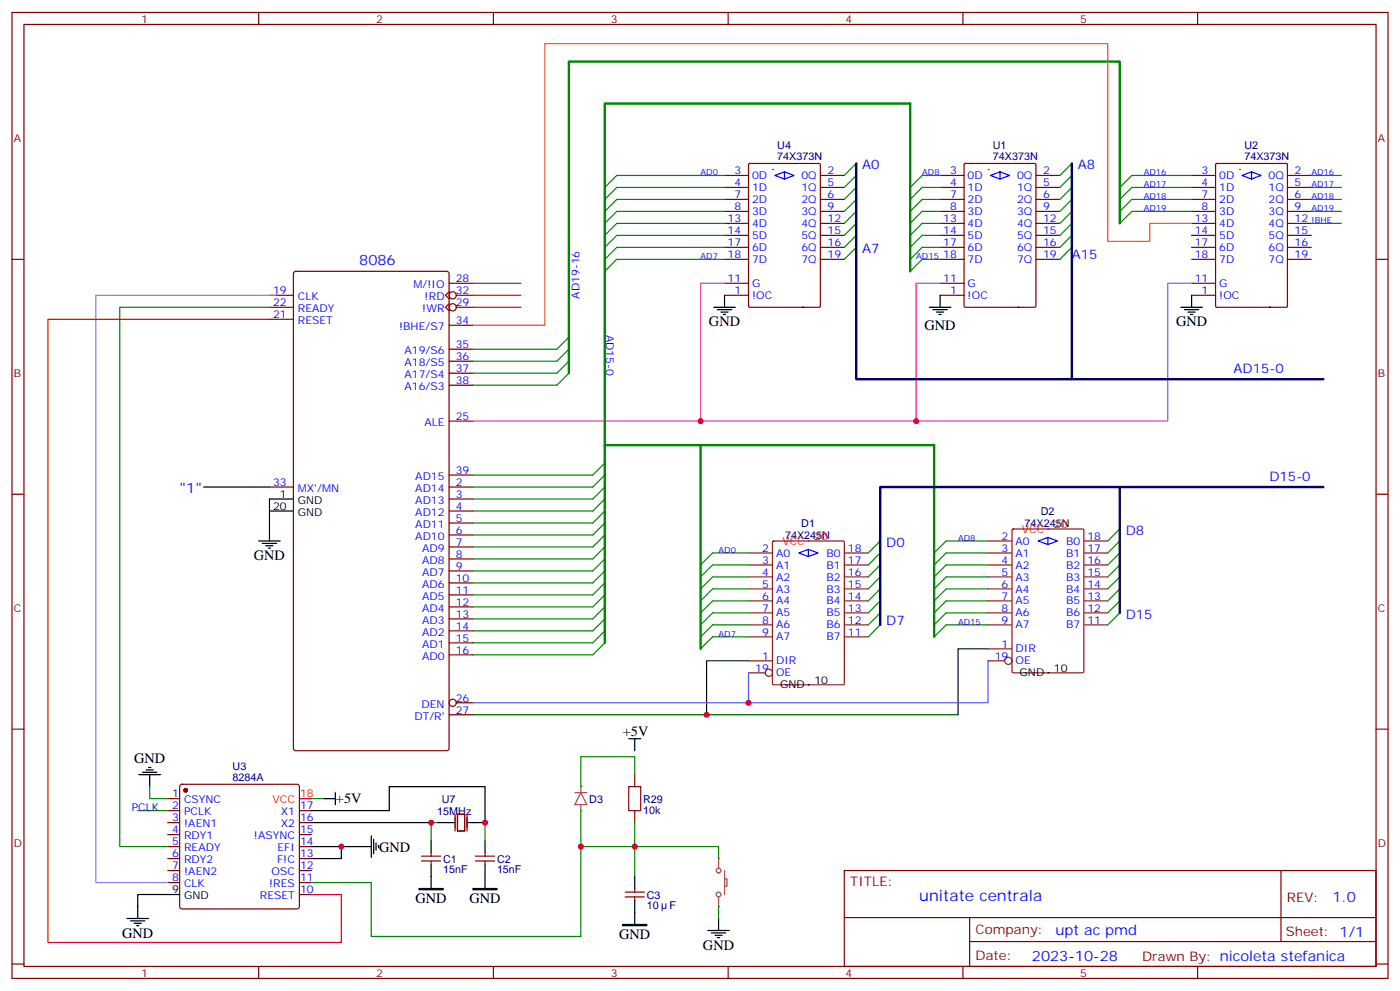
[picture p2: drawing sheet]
<svg xmlns="http://www.w3.org/2000/svg" width="412mm" height="292mm" viewBox="0 0 412 292" stroke-linecap="round" stroke-linejoin="round" font-family="sans-serif">
<g fill="none" stroke="#870000" stroke-width=".35">
<path d="M3.5 3.7h405.4v284.3h-405.4zM7.1 7.2h398.2v277.3h-398.2zM76.2 3.7v3.5M145.3 3.7v3.5M214.5 3.7v3.5M283.6 3.7v3.5M352.8 3.7v3.5M3.5 76.3h3.6M405.3 76.3h3.6M79.4 86.9h7M79.4 90.5h7M79.4 94h7"/>
<path d="M86.7 80.1l.4-.2h44.5l.6 .4 .1 140-.5 .6-44.7 .1-.6-.5-.1-139.9zM132.3 85.9l-1.1 1 1.1 1.1M132.3 89.4l-1.1 1.1 1.1 1M132.3 95.7h7M132.3 83.4h7M134.4 86.9h4.9M134.4 90.5h4.9M132.3 113.4h7M132.3 109.9h7M132.3 106.3h7M132.3 102.8h7M132.3 139.8h7"/>
<path d="M132.3 124h7M3.5 145.5h3.6M79.4 143.4h7M132.3 143.4h7M132.3 157.5h7M132.3 154h7M132.3 150.4h7M132.3 146.9h7M405.3 145.5h3.6M132.3 175.1h7M132.3 178.6h7M132.3 171.6h7"/>
<path d="M132.3 168.1h7M132.3 164.5h7M132.3 161h7M132.3 192.8h7M132.3 189.2h7M132.3 185.7h7M132.3 182.2h7M3.5 214.6h3.6M132.3 210.4h7M134.4 206.9h4.9M405.3 214.6h3.6M248.7 256.3h156.6v28.2h-156.6z"/>
<path d="M377.3 256.3v20.9M248.7 270.1h156.5M285.6 277.2h119.6M285.6 270.1v14.1M3.5 283.8h3.6M76.2 284.5v3.5M145.3 284.5v3.5M214.5 284.5v3.5M283.6 284.5v3.5M352.8 284.5v3.5M405.3 283.8h3.6"/>
<circle cx="133.3" cy="90.5" r="1.06"/>
<circle cx="133.3" cy="86.9" r="1.06"/>
<circle cx="133.3" cy="206.9" r="1.06"/>
</g>
<path d="M79.4 150.4h7M79.4 146.9h7" fill="none" stroke="#000" stroke-width=".35"/>
<path d="M227.6 159.4l.3-.2h20.5l.3 .2v41.8l-.2 .3-20.6 .1-.3-.2z" fill="none" stroke="#8c2424" stroke-width=".35"/>
<circle cx="238.1" cy="201.6" r=".18" fill="#000"/>
<circle cx="238.1" cy="159.2" r=".18" fill="#f00"/>
<g fill="none" stroke="#8c2424" stroke-width=".35">
<path d="M220.5 162.8h7M220.5 166.3h7M220.5 169.8h7M220.5 173.4h7M220.5 176.9h7M248.7 162.8h7.1M248.7 166.3h7.1M248.7 169.8h7.1M248.7 173.4h7.1M248.7 176.9h7.1M220.5 194.5h7M220.5 180.4h7"/>
<path d="M220.5 183.9h7M220.5 187.5h7M220.5 198h4.9M248.7 180.4h7.1M248.7 183.9h7.1M248.7 187.5h7.1"/>
<circle cx="226.5" cy="198" r="1.06"/>
</g>
<path d="M238.1 161.7l2.8 1.1-2.8 1-2.8-1 2.8-1.1v2.1" fill="none" stroke="#00f" stroke-width=".35"/>
<g fill="none" stroke="#870000" stroke-width=".35">
<path d="M213.4 58.7h7.1M213.4 55.2h7.1M213.4 51.6h7.1M220.5 48.3l.3-.2h20.5l.3 .2 .1 41.8-.2 .3-20.7 .1-.3-.2zM241.7 55.2h7M241.7 51.6h7M213.4 62.2h7.1M213.4 69.3h7.1M213.4 65.8h7.1M213.4 76.3h7.1M241.7 62.2h7M241.7 69.3h7"/>
<path d="M241.7 65.8h7M241.7 76.3h7"/>
</g>
<circle cx="236.4" cy="90.5" r=".18" fill="#000"/>
<circle cx="227.5" cy="49.9" r=".18" fill="#f00"/>
<g fill="none" stroke="#870000" stroke-width=".35">
<path d="M241.7 58.7h7M276.9 58.7h7.1M276.9 55.2h7.1M276.9 51.6h7.1M284 48.3l.3-.2h20.5l.3 .2 .1 41.8-.2 .3-20.7 .1-.3-.2zM305.2 55.2h7M305.2 51.6h7M213.4 72.8h7.1M241.7 72.8h7M276.9 62.2h7.1M276.9 69.3h7.1M276.9 65.8h7.1"/>
<path d="M276.9 76.3h7.1M305.2 62.2h7M305.2 69.3h7M305.2 65.8h7M305.2 76.3h7M213.4 86.9h7.1M213.4 83.4h7.1"/>
</g>
<path d="M231.1 50.6l2.8 1-2.8 1.1-2.9-1.1 2.9-1v2.1" fill="none" stroke="#00f" stroke-width=".35"/>
<circle cx="299.9" cy="90.5" r=".18" fill="#000"/>
<circle cx="291" cy="49.9" r=".18" fill="#f00"/>
<g fill="none" stroke="#870000" stroke-width=".35">
<path d="M305.2 58.7h7M351 58.7h7.1M351 55.2h7.1M351 51.6h7.1M358.1 48.3l.3-.2h20.5l.3 .2v41.8l-.2 .3-20.6 .1-.3-.2zM379.2 55.2h7.1M379.2 51.6h7.1M276.9 72.8h7.1M305.2 72.8h7M351 62.2h7.1M351 69.3h7.1M351 65.8h7.1"/>
<path d="M351 76.3h7.1M379.2 62.2h7.1M379.2 69.3h7.1M379.2 65.8h7.1M379.2 76.3h7.1M276.9 86.9h7.1M276.9 83.4h7.1"/>
</g>
<path d="M294.6 50.6l2.8 1-2.8 1.1-2.9-1.1 2.9-1v2.1" fill="none" stroke="#00f" stroke-width=".35"/>
<circle cx="373.9" cy="90.5" r=".18" fill="#000"/>
<circle cx="365.1" cy="49.9" r=".18" fill="#f00"/>
<path d="M379.2 58.7h7.1M351 72.8h7.1M379.2 72.8h7.1M351 86.9h7.1M351 83.4h7.1" fill="none" stroke="#870000" stroke-width=".35"/>
<path d="M368.7 50.6l2.8 1-2.8 1.1-2.9-1.1 2.9-1v2.1" fill="none" stroke="#00f" stroke-width=".35"/>
<path d="M298.2 155.9l.2-.2h20.5l.3 .2 .1 41.8-.2 .3h-20.7l-.3-.1z" fill="none" stroke="#8c2424" stroke-width=".35"/>
<circle cx="308.7" cy="198" r=".18" fill="#000"/>
<circle cx="308.7" cy="155.7" r=".18" fill="#f00"/>
<g fill="none" stroke="#8c2424" stroke-width=".35">
<path d="M291 159.2h7.1M319.3 159.2h7M291 162.8h7.1M291 166.3h7.1M291 169.8h7.1M291 173.4h7.1M291 176.9h7.1M319.3 162.8h7M319.3 166.3h7M319.3 169.8h7M319.3 173.4h7M319.3 176.9h7"/>
<path d="M291 191h7.1M291 180.4h7.1M291 183.9h7.1M291 194.5h5M319.3 180.4h7M319.3 183.9h7"/>
<circle cx="297" cy="194.5" r="1.06"/>
</g>
<path d="M308.7 158.2l2.8 1-2.8 1.1-2.8-1.1 2.8-1v2.1" fill="none" stroke="#00f" stroke-width=".35"/>
<path d="M213.4 83.4h-7v40.6h-67.1M276.9 83.4h-7v40.6h-63.5M351 83.4h-7v40.6h-74.1" fill="none" stroke="#f0f" stroke-width=".35"/>
<path d="M220.5 194.5h-12.4v15.9h-68.8M291 191h-8.8v19.4h-74.1" fill="none" stroke="#030" stroke-width=".35"/>
<path d="M220.5 198v8.9h-81.2M291 194.5v12.4h-70.5" fill="none" stroke="#90f" stroke-width=".35"/>
<g fill="none" stroke="#008700" stroke-width=".35">
<path d="M213.4 58.7h-31.7l-3.5 3.5M213.4 55.2h-31.7l-3.5 3.5M213.4 51.6h-31.7l-3.5 3.6M276.9 51.6h-5.3l-3.5 3.6M276.9 55.2h-5.3l-3.5 3.5M276.9 58.7h-5.3l-3.5 3.5M351 51.6h-17.6l-3.6 3.6M351 55.2h-17.6l-3.6 3.5M351 58.7h-17.6l-3.6 3.5M386.3 51.6h8.8M386.3 55.2h8.8M386.3 58.7h8.8"/>
<path d="M213.4 72.8h-31.7l-3.5 3.5M213.4 69.3h-31.7l-3.5 3.5M213.4 65.8h-31.7l-3.5 3.5M213.4 62.2h-31.7l-3.5 3.6M213.4 76.3h-31.7l-3.5 3.6M276.9 62.2h-5.3l-3.5 3.6M276.9 65.8h-5.3l-3.5 3.5M276.9 69.3h-5.3l-3.5 3.5M276.9 72.8h-5.3l-3.5 3.5M276.9 76.3h-5.3l-3.5 3.6M351 62.2h-17.6l-3.6 3.6M386.3 62.2h8.8"/>
<path d="M386.3 65.8h8.8M178.2 139.8l-3.6 3.6h-35.3M178.2 136.3l-3.6 3.5h-35.3M178.2 157.5l-3.6 3.5h-35.3M178.2 154l-3.6 3.5h-35.3M178.2 150.4l-3.6 3.6h-35.3M178.2 146.9l-3.6 3.5h-35.3M178.2 143.4l-3.6 3.5h-35.3M259.3 159.2l-3.5 3.6M291 159.2h-12.3l-3.5 3.6M329.8 159.2l-3.5 3.6M329.8 155.7l-3.5 3.5"/>
<path d="M178.2 178.6l-3.6 3.6h-35.3M178.2 175.1l-3.6 3.5h-35.3M178.2 171.6l-3.6 3.5h-35.3M178.2 168.1l-3.6 3.5h-35.3M178.2 164.5l-3.6 3.6h-35.3M178.2 161l-3.6 3.5h-35.3M220.5 176.9h-10.6l-3.5 3.5M220.5 173.4h-10.6l-3.5 3.5M220.5 162.8h-10.6l-3.5 3.5M220.5 169.8h-10.6l-3.5 3.6M220.5 166.3h-10.6l-3.5 3.5M259.3 162.8l-3.5 3.5"/>
<path d="M259.3 166.3l-3.5 3.5M259.3 169.8l-3.5 3.6M259.3 173.4l-3.5 3.5M259.3 176.9l-3.5 3.5M291 162.8h-12.3l-3.5 3.5M291 166.3h-12.3l-3.5 3.5M291 169.8h-12.3l-3.5 3.6M291 173.4h-12.3l-3.5 3.5M291 176.9h-12.3l-3.5 3.5M329.8 176.9l-3.5 3.5M329.8 173.4l-3.5 3.5M329.8 169.8l-3.5 3.6"/>
<path d="M329.8 166.3l-3.5 3.5M329.8 162.8l-3.5 3.5M178.2 189.2l-3.6 3.6h-35.3M178.2 185.7l-3.6 3.5h-35.3M178.2 182.2l-3.6 3.5h-35.3M220.5 183.9h-10.6l-3.5 3.6M220.5 180.4h-10.6l-3.5 3.5M220.5 187.5h-10.6l-3.5 3.5M259.3 180.4l-3.5 3.5M259.3 183.9l-3.5 3.6M291 180.4h-12.3l-3.5 3.5M291 183.9h-12.3l-3.5 3.6"/>
<path d="M329.8 180.4l-3.5 3.5M128.8 242.1h-1.8v5.3M142.9 242.1v5.3M187 258v-8.8h-15.9v26.5h-61.7v-15.9h-17.7"/>
</g>
<path d="M268.1 79.9v-49.4h-89.9v100.5M329.8 65.8v-47.7h-162.2v91.8M178.2 131v58.2M178.2 131h97v56.5M206.4 131v60" fill="none" stroke="#008700" stroke-width=".71"/>
<path d="M351 65.8h-12.3v5.2h-12.4v-58.2h-165.8v82.9h-21.2" fill="none" stroke="#f60" stroke-width=".35"/>
<path d="M389.8 143.4h-130.5v40.5" fill="none" stroke="#006" stroke-width=".71"/>
<path d="M329.8 143.4v37" fill="none" stroke="#003" stroke-width=".71"/>
<path d="M139.3 83.4h14.2M139.3 86.9h14.2M139.3 90.5h14.2" fill="none" stroke="#c03" stroke-width=".35"/>
<circle cx="54.7" cy="232.6" r=".53" fill="#870000" stroke="#870000" stroke-width=".35"/>
<g fill="none" stroke="#870000" stroke-width=".35">
<path d="M49.4 235.1h3.5M49.4 238.6h3.5M53.2 231.1l.4-.2h33.9l.5 .2 .2 .5v35.2l-.2 .5-.5 .2h-33.9l-.5-.2-.2-.5v-35.2zM88.2 238.6h3.5M134.1 239.7v4.9M134.8 239.7h2.1v4.9h-2.1zM137.6 239.7v4.9M49.4 242.1h3.5M49.4 245.7h3.5M49.4 249.2h3.5M49.4 252.7h3.5M49.4 256.3h3.5"/>
<path d="M49.4 259.8h3.5M88.2 242.1h3.5M88.2 245.7h3.5M88.2 249.2h3.5M88.2 252.7h3.5M88.2 256.3h3.5M88.2 259.8h3.5M124.2 253.4h5.6M124.2 252h5.6M127 251v1M127 253.4v1.1M140.1 253.4h5.6"/>
<path d="M140.1 252h5.6M142.9 251v1M142.9 253.4v1.1M88.2 263.3h3.5"/>
</g>
<path d="M185.2 217.5h3.5M187 217.5v3.5M91.7 238.6h23v-7h28.2v10.5h-5M91.7 242.1h35.3M127 247.4v3.6M127 254.5v7M128.8 242.1h4.9M142.9 247.4v3.6M142.9 254.5v7M49.4 263.3h3.5" fill="none" stroke="#000" stroke-width=".35"/>
<path d="M88.2 235.1h3.5" fill="none" stroke="#f00" stroke-width=".35"/>
<path d="M123.5 261.5h7v.4h-7zM139.3 261.5h7.1v.4h-7.1z" fill="#000" stroke="#000" stroke-width=".35"/>
<path d="M169.3 233.3h3.6M171.1 233.3l1.8 3.6h-3.6zM171.1 231.6v1.7M171.1 236.9v1.7" fill="none" stroke="#a64a4a" stroke-width=".35"/>
<g fill="#a64a4a">
<circle cx="171.1" cy="238.6" r=".18"/>
<circle cx="171.1" cy="231.6" r=".18"/>
</g>
<g fill="none" stroke="#008700" stroke-width=".35">
<path d="M252.2 48.1l-3.5 3.5M252.2 51.6l-3.5 3.6M252.2 55.2l-3.5 3.5M252.2 58.7l-3.5 3.5M315.7 48.1l-3.5 3.5M315.7 51.6l-3.5 3.6M315.7 55.2l-3.5 3.5M315.7 58.7l-3.5 3.5M252.2 62.2l-3.5 3.6M252.2 65.8l-3.5 3.5M252.2 69.3l-3.5 3.5M252.2 72.8l-3.5 3.5"/>
<path d="M315.7 62.2l-3.5 3.6M315.7 65.8l-3.5 3.5M315.7 69.3l-3.5 3.5M315.7 72.8l-3.5 3.5M79.4 90.5h-44.1v158.7h14.1M167.6 99.3l-3.6 3.5h-24.7M167.6 109.9l-3.6 3.5h-24.7M167.6 102.8l-3.6 3.5h-24.7M167.6 106.3l-3.6 3.6h-24.7M44.1 231.6v3.5h5.3M171.1 238.6v10.6M187 228v-5.3h-15.9v8.9"/>
<path d="M187 249.2h24.7v3.5"/>
</g>
<path d="M184.1 264h5.7M184.1 262.6h5.7M187 261.5v1.1M187 264v1.1" fill="none" stroke="#870000" stroke-width=".35"/>
<g fill="none" stroke="#000" stroke-width=".35">
<path d="M210.3 90.5h6.3M211.3 91.2h4.2M212.4 91.9h2.1M213.1 92.6h.7M213.4 86.9v3.6M273.8 90.5h6.3M274.8 91.2h4.2M275.9 91.9h2.1M276.6 92.6h.7M276.9 86.9v3.6M347.8 90.5h6.4M348.9 91.2h4.2"/>
<path d="M350 91.9h2.1M350.7 92.6h.7M351 86.9v3.6M60 143.4h19.4M76.2 159.2h6.3M77.3 159.9h4.2M79.4 146.9v12.3M78.3 160.7h2.1M79 161.4h.7M40.9 228h6.4M42 227.3h4.2M43 226.6h2.2"/>
<path d="M43.7 225.9h.7M44.1 228v3.6M95.2 235.1h3.6M98.8 233.3v3.6M91.7 249.2h17.7M100.5 249.2v3.5h-8.8M109.4 246v6.4M110.1 247.1v4.2M110.8 248.1v2.2M111.5 248.8v.8M187 258v3.5M37.4 270.4h6.3"/>
<path d="M38.5 271.1h4.2M39.5 271.8h2.1M40.2 272.5h.7M49.4 263.3h-8.8v7.1M187 265.1v7M208.5 273.9h6.3M209.5 274.6h4.3M210.6 275.3h2.1M211.3 276h.7M211.7 270.4v3.5"/>
</g>
<path d="M183.4 272.1h7.1v.4h-7.1z" fill="#000" stroke="#000" stroke-width=".35"/>
<path d="M81.1 86.9h-52.9v172.9h21.2" fill="none" stroke="#96f" stroke-width=".35"/>
<path d="M79.4 94h-65.3v183.4h86.4v-14.1h-8.8" fill="none" stroke="#f00" stroke-width=".35"/>
<path d="M252.2 48.1v63.5h137.6M315.7 48.1v63.5" fill="none" stroke="#006" stroke-width=".71"/>
<g fill="none" stroke="#a64a4a" stroke-width=".35">
<path d="M211.7 252.7v2.9M213.4 256.3v7M213.4 258.7h.7v2.1h-.7M211.7 264v2.8"/>
<circle cx="211.7" cy="256.3" r=".71"/>
<circle cx="211.7" cy="263.3" r=".71"/>
</g>
<g fill="#a64a4a">
<circle cx="211.7" cy="266.8" r=".18"/>
<circle cx="211.7" cy="252.7" r=".18"/>
</g>
<path d="M40.6 238.6h8.8M91.7 235.1h3.5M187 242.1v7.1M211.7 266.8v3.6" fill="none" stroke="#008700" stroke-width=".35"/>
<path d="M185.2 231.6h3.5v7h-3.5z" fill="none" stroke="#a10000" stroke-width=".35"/>
<path d="M187 228v3.6M187 238.6v3.5" fill="none" stroke="#870000" stroke-width=".35"/>
<g fill="#c00">
<circle cx="208.1" cy="210.4" r=".88"/>
<circle cx="220.5" cy="206.9" r=".88"/>
<circle cx="127" cy="242.1" r=".88"/>
<circle cx="171.1" cy="249.2" r=".88"/>
<circle cx="187" cy="249.2" r=".88"/>
<circle cx="100.5" cy="249.2" r=".88"/>
<circle cx="142.9" cy="242.1" r=".88"/>
<circle cx="206.4" cy="124" r=".88"/>
<circle cx="269.9" cy="124" r=".88"/>
</g>
<text font-size="4.6" fill="#00f" x="270.8" y="265.3">unitate centrala</text>
<g font-size="4.2" fill="#00f">
<text x="105.8" y="78.1">8086</text>
<text x="52.9" y="145.1">&quot;1&quot;</text>
<text x="392.5" y="265.5">1.0</text>
<text x="310.9" y="275.1">upt ac pmd</text>
<text x="304" y="282.9">2023-10-28</text>
</g>
<g font-size="4.2">
<text x="208.8" y="96.1">GND</text>
<text x="272.3" y="97.2">GND</text>
<text x="346.4" y="96.1">GND</text>
<text x="74.8" y="164.9">GND</text>
<text x="183.4" y="216.7">+5V</text>
<text x="39.5" y="224.7">GND</text>
<text x="99" y="236.5">+5V</text>
<text x="111.7" y="250.7">GND</text>
<text x="122.4" y="265.8">GND</text>
<text x="138.3" y="265.8">GND</text>
<text x="36" y="276">GND</text>
<text x="182.4" y="276.4">GND</text>
<text x="207.1" y="279.5">GND</text>
</g>
<g font-size="3.9" fill="#00f">
<text x="254" y="49.9">A0</text>
<text x="317.5" y="49.9">A8</text>
<text x="254" y="74.6">A7</text>
<text x="315.7" y="76.3">A15</text>
<text x="363.4" y="109.9">AD15-0</text>
<text x="373.9" y="141.6">D15-0</text>
<text x="261.1" y="161">D0</text>
<text x="331.6" y="157.5">D8</text>
<text x="261.1" y="183.9">D7</text>
<text x="331.6" y="182.2">D15</text>
</g>
<g font-size="3.9" fill="#800">
<text x="250.5" y="260.8">TITLE:</text>
<text x="379.1" y="265.5">REV:</text>
<text x="287.4" y="275">Company:</text>
<text x="378.7" y="275.7">Sheet: 1/1</text>
<text x="287.4" y="282.7">Date:</text>
<text x="336.4" y="282.8">Drawn By: nicoleta stefanica</text>
</g>
<g font-size="3.2" fill="#800">
<text x="41.6" y="6.7">1</text>
<text x="110.8" y="6.7">2</text>
<text x="179.9" y="6.7">3</text>
<text x="249.1" y="6.7">4</text>
<text x="318.2" y="6.7">5</text>
<text x="4.1" y="41.8">A</text>
<text x="405.9" y="41.8">A</text>
<text x="4.1" y="110.9">B</text>
<text x="405.9" y="110.9">B</text>
<text x="4.1" y="180.1">C</text>
<text x="405.9" y="180.1">C</text>
<text x="4.1" y="249.2">D</text>
<text x="405.9" y="249.2">D</text>
<text x="41.6" y="287.5">1</text>
<text x="110.8" y="287.5">2</text>
<text x="179.9" y="287.5">3</text>
<text x="249.1" y="287.5">4</text>
<text x="318.2" y="287.5">5</text>
</g>
<g font-size="3.2" fill="#000080">
<text x="229" y="47">74X373N</text>
<text x="229" y="43.9">U4</text>
<text x="292.5" y="47">74X373N</text>
<text x="292.5" y="43.9">U1</text>
<text x="366.6" y="47">74X373N</text>
<text x="366.6" y="43.9">U2</text>
<text x="236" y="155.1">D1</text>
<text x="301.8" y="155.2">74X245N</text>
<text x="306.6" y="151.5">D2</text>
<text x="231.3" y="158.7">74X245N</text>
<text x="68.5" y="226.8">U3</text>
<text x="68.5" y="229.8">8284A</text>
<text x="128.8" y="239.9">15MHz</text>
<text x="130.1" y="236.4">U7</text>
<text x="173.6" y="236.3">D3</text>
<text x="189.4" y="239.5">10k</text>
<text x="189.4" y="236.3">R29</text>
<text x="130.5" y="257">15nF</text>
<text x="130.5" y="254">C1</text>
<text x="146.4" y="257">15nF</text>
<text x="146.4" y="254">C2</text>
<text x="190.5" y="267.6">10</text>
<text x="190.5" y="264.6">C3</text>
<text x="197.2" y="267.6">F</text>
</g>
<g font-size="3.2" fill="#00f">
<text x="216.4" y="51.3">3</text>
<text x="221.5" y="52.7">0D</text>
<text x="236.1" y="52.7">0Q</text>
<text x="243.8" y="51.3">2</text>
<text x="279.9" y="51.3">3</text>
<text x="285" y="52.7">0D</text>
<text x="299.6" y="52.7">0Q</text>
<text x="307.3" y="51.3">2</text>
<text x="353.9" y="51.3">3</text>
<text x="359.1" y="52.7">0D</text>
<text x="373.7" y="52.7">0Q</text>
<text x="381.4" y="51.3">2</text>
<text x="216.4" y="58.3">7</text>
<text x="216.4" y="54.8">4</text>
<text x="221.5" y="59.8">2D</text>
<text x="221.5" y="56.2">1D</text>
<text x="236.1" y="56.2">1Q</text>
<text x="236.1" y="59.8">2Q</text>
<text x="243.8" y="54.8">5</text>
<text x="243.8" y="58.3">6</text>
<text x="279.9" y="58.3">7</text>
<text x="279.9" y="54.8">4</text>
<text x="285" y="59.8">2D</text>
<text x="285" y="56.2">1D</text>
<text x="299.6" y="56.2">1Q</text>
<text x="299.6" y="59.8">2Q</text>
<text x="307.3" y="54.8">5</text>
<text x="307.3" y="58.3">6</text>
<text x="353.9" y="58.3">7</text>
<text x="353.9" y="54.8">4</text>
<text x="359.1" y="59.8">2D</text>
<text x="359.1" y="56.2">1D</text>
<text x="373.7" y="56.2">1Q</text>
<text x="373.7" y="59.8">2Q</text>
<text x="381.4" y="54.8">5</text>
<text x="381.4" y="58.3">6</text>
<text x="214.3" y="65.4">13</text>
<text x="216.4" y="61.9">8</text>
<text x="221.5" y="63.3">3D</text>
<text x="236.1" y="63.3">3Q</text>
<text x="243.8" y="61.9">9</text>
<text x="243.8" y="65.4">12</text>
<text x="277.8" y="65.4">13</text>
<text x="279.9" y="61.9">8</text>
<text x="285" y="63.3">3D</text>
<text x="299.6" y="63.3">3Q</text>
<text x="307.3" y="61.9">9</text>
<text x="307.3" y="65.4">12</text>
<text x="351.9" y="65.4">13</text>
<text x="353.9" y="61.9">8</text>
<text x="359.1" y="63.3">3D</text>
<text x="373.7" y="63.3">3Q</text>
<text x="381.4" y="61.9">9</text>
<text x="381.4" y="65.4">12</text>
<text x="214.3" y="68.9">14</text>
<text x="221.5" y="70.3">5D</text>
<text x="221.5" y="66.8">4D</text>
<text x="236.1" y="70.3">5Q</text>
<text x="236.1" y="66.8">4Q</text>
<text x="243.8" y="68.9">15</text>
<text x="277.8" y="68.9">14</text>
<text x="285" y="70.3">5D</text>
<text x="285" y="66.8">4D</text>
<text x="299.6" y="70.3">5Q</text>
<text x="299.6" y="66.8">4Q</text>
<text x="307.3" y="68.9">15</text>
<text x="351.9" y="68.9">14</text>
<text x="359.1" y="70.3">5D</text>
<text x="359.1" y="66.8">4D</text>
<text x="373.7" y="70.3">5Q</text>
<text x="373.7" y="66.8">4Q</text>
<text x="381.4" y="68.9">15</text>
<text x="214.3" y="76">18</text>
<text x="214.3" y="72.5">17</text>
<text x="221.5" y="77.4">7D</text>
<text x="221.5" y="73.9">6D</text>
<text x="236.1" y="77.4">7Q</text>
<text x="236.1" y="73.9">6Q</text>
<text x="243.8" y="76">19</text>
<text x="243.8" y="72.5">16</text>
<text x="277.8" y="76">18</text>
<text x="277.8" y="72.5">17</text>
<text x="285" y="77.4">7D</text>
<text x="285" y="73.9">6D</text>
<text x="299.6" y="77.4">7Q</text>
<text x="299.6" y="73.9">6Q</text>
<text x="307.3" y="76">19</text>
<text x="307.3" y="72.5">16</text>
<text x="351.9" y="76">18</text>
<text x="351.9" y="72.5">17</text>
<text x="359.1" y="77.4">7D</text>
<text x="359.1" y="73.9">6D</text>
<text x="373.7" y="77.4">7Q</text>
<text x="373.7" y="73.9">6Q</text>
<text x="381.4" y="76">19</text>
<text x="381.4" y="72.5">16</text>
<text x="134.2" y="83">28</text>
<text x="214.3" y="83">11</text>
<text x="277.8" y="83">11</text>
<text x="351.9" y="83">11</text>
<text x="80.5" y="86.6">19</text>
<text x="87.7" y="88.3">CLK</text>
<text x="121.8" y="84.8">M/!IO</text>
<text x="125.1" y="88.3">!RD</text>
<text x="134.2" y="86.6">32</text>
<text x="170.7" y="87.9" transform="rotate(-90 170.7 87.9)">AD19-16</text>
<text x="216.4" y="86.6">1</text>
<text x="221.5" y="88">!OC</text>
<text x="221.5" y="84.5">G</text>
<text x="279.9" y="86.6">1</text>
<text x="285" y="88">!OC</text>
<text x="285" y="84.5">G</text>
<text x="353.9" y="86.6">1</text>
<text x="359.1" y="88">!OC</text>
<text x="359.1" y="84.5">G</text>
<text x="80.5" y="90.1">22</text>
<text x="80.5" y="93.6">21</text>
<text x="87.7" y="91.9">READY</text>
<text x="87.7" y="95.4">RESET</text>
<text x="124.4" y="91.9">!WR</text>
<text x="134.2" y="95.4">34</text>
<text x="134.2" y="90.1">29</text>
<text x="117.5" y="97.2">!BHE/S7</text>
<text x="178.5" y="98.6" transform="rotate(90 178.5 98.6)">AD15-0</text>
<text x="119.2" y="107.7">A18/S5</text>
<text x="119.2" y="104.2">A19/S6</text>
<text x="134.2" y="106">36</text>
<text x="134.2" y="102.4">35</text>
<text x="119.2" y="111.3">A17/S4</text>
<text x="134.2" y="113">38</text>
<text x="134.2" y="109.5">37</text>
<text x="119.2" y="114.8">A16/S3</text>
<text x="125" y="125.4">ALE</text>
<text x="134.2" y="123.6">25</text>
<text x="80.5" y="143">33</text>
<text x="122.3" y="141.3">AD15</text>
<text x="134.2" y="139.5">39</text>
<text x="134.2" y="143">2</text>
<text x="87.7" y="144.8">MX'/MN</text>
<text x="122.3" y="148.3">AD13</text>
<text x="122.3" y="144.8">AD14</text>
<text x="134.2" y="146.5">3</text>
<text x="122.3" y="155.4">AD11</text>
<text x="122.3" y="151.8">AD12</text>
<text x="134.2" y="153.6">5</text>
<text x="134.2" y="150.1">4</text>
<text x="122.3" y="158.9">AD10</text>
<text x="134.2" y="160.7">7</text>
<text x="134.2" y="157.1">6</text>
<text x="295" y="158.9">2</text>
<text x="299.2" y="160.3">A0</text>
<text x="314" y="160.3">B0</text>
<text x="320.3" y="158.9">18</text>
<text x="124.4" y="165.9">AD8</text>
<text x="124.4" y="162.4">AD9</text>
<text x="134.2" y="167.7">9</text>
<text x="134.2" y="164.2">8</text>
<text x="224.5" y="162.4">2</text>
<text x="224.5" y="165.9">3</text>
<text x="228.6" y="163.8">A0</text>
<text x="228.6" y="167.4">A1</text>
<text x="243.5" y="167.4">B1</text>
<text x="243.5" y="163.8">B0</text>
<text x="249.8" y="165.9">17</text>
<text x="249.8" y="162.4">18</text>
<text x="295" y="162.4">3</text>
<text x="295" y="165.9">4</text>
<text x="299.2" y="163.8">A1</text>
<text x="299.2" y="167.4">A2</text>
<text x="314" y="167.4">B2</text>
<text x="314" y="163.8">B1</text>
<text x="320.3" y="165.9">16</text>
<text x="320.3" y="162.4">17</text>
<text x="124.4" y="173">AD6</text>
<text x="124.4" y="169.5">AD7</text>
<text x="134.2" y="171.2">10</text>
<text x="224.5" y="169.5">4</text>
<text x="224.5" y="173">5</text>
<text x="228.6" y="170.9">A2</text>
<text x="243.5" y="170.9">B2</text>
<text x="249.8" y="173">15</text>
<text x="249.8" y="169.5">16</text>
<text x="295" y="169.5">5</text>
<text x="295" y="173">6</text>
<text x="299.2" y="170.9">A3</text>
<text x="314" y="170.9">B3</text>
<text x="320.3" y="173">14</text>
<text x="320.3" y="169.5">15</text>
<text x="124.4" y="176.5">AD5</text>
<text x="134.2" y="174.8">11</text>
<text x="134.2" y="178.3">12</text>
<text x="224.5" y="176.5">6</text>
<text x="228.6" y="174.4">A3</text>
<text x="228.6" y="177.9">A4</text>
<text x="243.5" y="177.9">B4</text>
<text x="243.5" y="174.4">B3</text>
<text x="249.8" y="176.5">14</text>
<text x="295" y="176.5">7</text>
<text x="299.2" y="174.4">A4</text>
<text x="299.2" y="177.9">A5</text>
<text x="314" y="177.9">B5</text>
<text x="314" y="174.4">B4</text>
<text x="320.3" y="176.5">13</text>
<text x="124.4" y="183.6">AD3</text>
<text x="124.4" y="180.1">AD4</text>
<text x="134.2" y="185.3">14</text>
<text x="134.2" y="181.8">13</text>
<text x="224.5" y="180.1">7</text>
<text x="224.5" y="183.6">8</text>
<text x="228.6" y="181.5">A5</text>
<text x="228.6" y="185">A6</text>
<text x="243.5" y="185">B6</text>
<text x="243.5" y="181.5">B5</text>
<text x="249.8" y="183.6">12</text>
<text x="249.8" y="180.1">13</text>
<text x="295" y="180.1">8</text>
<text x="295" y="183.6">9</text>
<text x="299.2" y="181.5">A6</text>
<text x="299.2" y="185">A7</text>
<text x="314" y="185">B7</text>
<text x="314" y="181.5">B6</text>
<text x="320.3" y="183.6">11</text>
<text x="320.3" y="180.1">12</text>
<text x="124.4" y="190.6">AD1</text>
<text x="124.4" y="187.1">AD2</text>
<text x="134.2" y="188.9">15</text>
<text x="224.5" y="187.1">9</text>
<text x="228.6" y="188.5">A7</text>
<text x="243.5" y="188.5">B7</text>
<text x="249.8" y="187.1">11</text>
<text x="295" y="190.6">1</text>
<text x="124.4" y="194.2">AD0</text>
<text x="134.2" y="192.4">16</text>
<text x="222.5" y="197.7">19</text>
<text x="224.5" y="194.2">1</text>
<text x="228.6" y="195.6">DIR</text>
<text x="293" y="194.2">19</text>
<text x="299.2" y="192.1">DIR</text>
<text x="299.2" y="195.6">OE</text>
<text x="228.6" y="199.1">OE</text>
<text x="124.2" y="208.3">DEN</text>
<text x="134.2" y="206.5">26</text>
<text x="122.1" y="211.8">DT/R'</text>
<text x="134.2" y="210">27</text>
<text x="38.8" y="238.6">PCLK</text>
<text x="50.7" y="234.7">1</text>
<text x="50.7" y="238.3">2</text>
<text x="54.2" y="236.5">CSYNC</text>
<text x="88.4" y="238.3">17</text>
<text x="50.7" y="241.8">3</text>
<text x="50.7" y="245.3">4</text>
<text x="54.2" y="240">PCLK</text>
<text x="54.2" y="243.6">!AEN1</text>
<text x="82.7" y="243.6">X2</text>
<text x="82.7" y="240">X1</text>
<text x="88.4" y="245.3">15</text>
<text x="88.4" y="241.8">16</text>
<text x="50.7" y="248.8">5</text>
<text x="54.2" y="247.1">RDY1</text>
<text x="54.2" y="250.6">READY</text>
<text x="74.8" y="247.1">!ASYNC</text>
<text x="81.7" y="250.6">EFI</text>
<text x="88.4" y="248.8">14</text>
<text x="50.7" y="252.4">6</text>
<text x="50.7" y="255.9">7</text>
<text x="54.2" y="254.1">RDY2</text>
<text x="54.2" y="257.7">!AEN2</text>
<text x="80" y="257.7">OSC</text>
<text x="81.6" y="254.1">F!C</text>
<text x="88.4" y="255.9">12</text>
<text x="88.4" y="252.4">13</text>
<text x="50.7" y="259.4">8</text>
<text x="54.2" y="261.2">CLK</text>
<text x="79.3" y="261.2">!RES</text>
<text x="88.4" y="263">10</text>
<text x="88.4" y="259.4">11</text>
<text x="76.5" y="264.7">RESET</text>
</g>
<g font-size="3.2">
<text x="82.5" y="146.5">1</text>
<text x="87.7" y="148.3">GND</text>
<text x="80.5" y="150.1">20</text>
<text x="87.7" y="151.8">GND</text>
<text x="310.4" y="197.7">10</text>
<text x="229.8" y="202.6">GND</text>
<text x="239.9" y="201.2">10</text>
<text x="300.3" y="199.1">GND</text>
<text x="50.7" y="263">9</text>
<text x="54.2" y="264.7">GND</text>
</g>
<g font-size="3.2" fill="#f00">
<text x="310.4" y="155.4">20</text>
<text x="230.5" y="160.3">VCC</text>
<text x="239.9" y="158.9">20</text>
<text x="301" y="156.8">VCC</text>
<text x="80.3" y="236.5">VCC</text>
<text x="88.4" y="234.7">18</text>
</g>
<g font-size="2.5" fill="#00f">
<text x="206.4" y="51.6">AD0</text>
<text x="271.6" y="51.6">AD8</text>
<text x="336.9" y="51.6">AD16</text>
<text x="386.3" y="51.6">AD16</text>
<text x="336.9" y="55.2">AD17</text>
<text x="336.9" y="58.7">AD18</text>
<text x="386.3" y="55.2">AD17</text>
<text x="386.3" y="58.7">AD18</text>
<text x="336.9" y="62.2">AD19</text>
<text x="386.3" y="62.2">AD19</text>
<text x="386.3" y="65.8">!BHE</text>
<text x="206.4" y="76.3">AD7</text>
<text x="269.9" y="76.3">AD15</text>
<text x="282.2" y="159.2">AD8</text>
<text x="211.7" y="162.8">AD0</text>
<text x="282.2" y="183.9">AD15</text>
<text x="211.7" y="187.5">AD7</text>
</g>
</svg>
